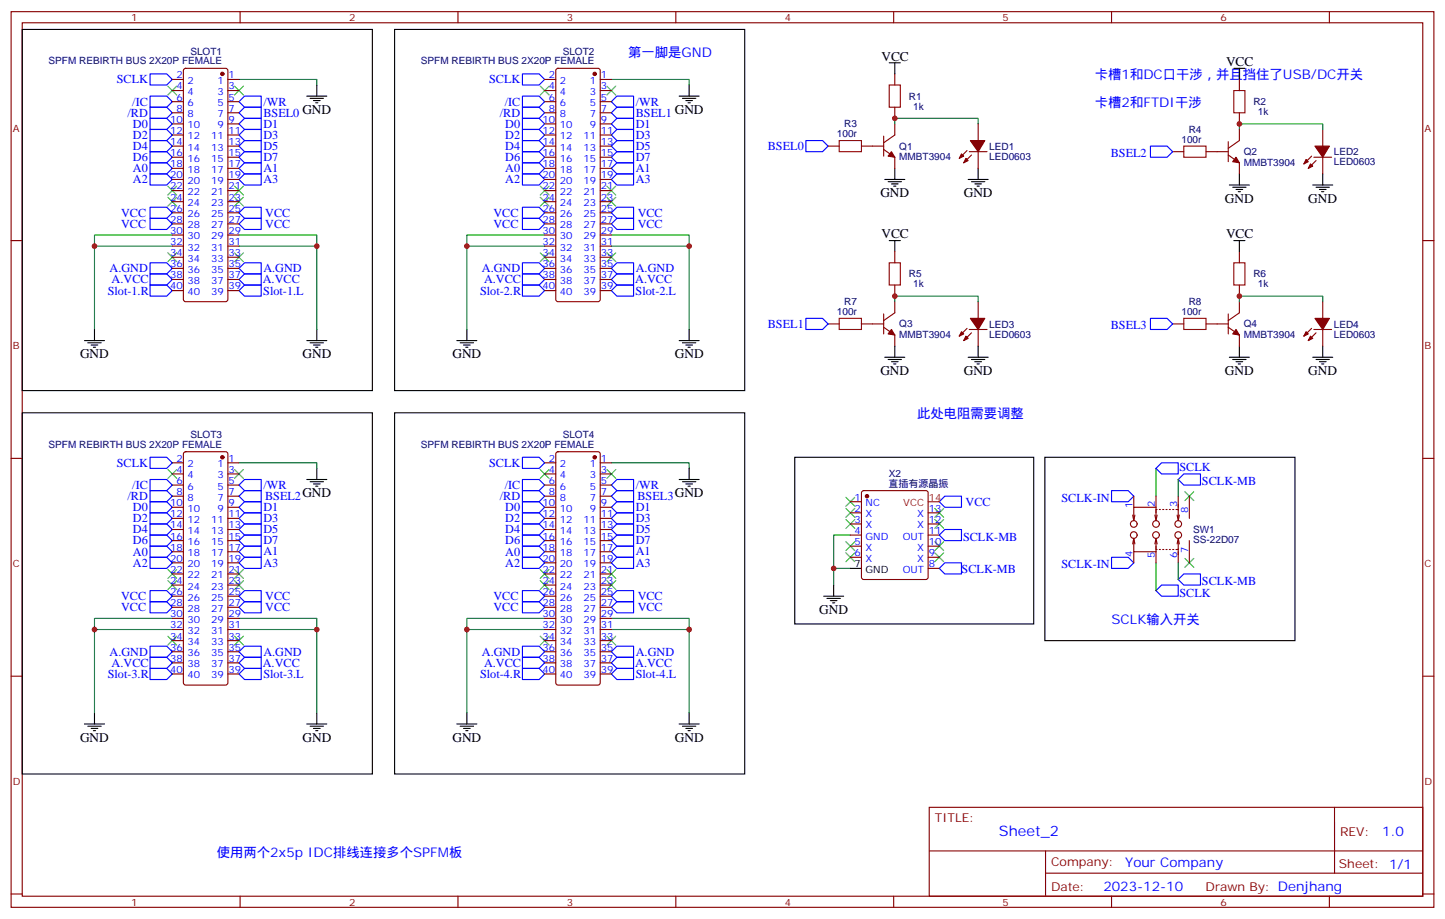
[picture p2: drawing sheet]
<svg xmlns="http://www.w3.org/2000/svg" width="459mm" height="292mm" viewBox="0 0 459 292" stroke-linecap="round" stroke-linejoin="round" font-family="sans-serif">
<g fill="none" stroke="#870000" stroke-width=".35">
<path d="M3.5 3.7h451.6v284.3h-451.6zM7.1 7.2h444.5v277.3h-444.5zM76.2 3.7v3.5M145.3 3.7v3.5M214.5 3.7v3.5M283.6 3.7v3.5M352.8 3.7v3.5M421.9 3.7v3.5M54.7 25.2h3.5M54.7 28.8h3.5M54.7 32.3h3.5M54.7 35.8h3.5"/>
<path d="M54.7 39.3h3.5M58.4 21.9l.5-.2h12.7l.5 .2 .2 .5v72.7l-.2 .5-.5 .2h-12.7l-.5-.3-.2-.4v-72.7zM72.3 25.2h3.5M72.3 28.8h3.5M72.3 32.3h3.5M72.3 35.8h3.5M72.3 39.3h3.5M172.9 25.2h3.5M172.9 28.8h3.5M172.9 32.3h3.5M172.9 35.8h3.5M172.9 39.3h3.5"/>
<path d="M176.6 21.9l.5-.2h12.7l.5 .2 .2 .5v72.7l-.2 .5-.5 .2h-12.7l-.5-.3-.2-.4v-72.7zM190.5 25.2h3.5M190.5 28.8h3.5M190.5 32.3h3.5M190.5 35.8h3.5M190.5 39.3h3.5M284 23.5v3.5M284 34v3.6M284 39.3v3.6l-3.5 2.4M310.4 39.3v5.3M393.3 25.2v3.6M393.3 35.8v3.5"/>
<path d="M54.7 42.9h3.5M54.7 46.4h3.5M54.7 49.9h3.5M54.7 53.4h3.5M54.7 57h3.5M72.3 42.9h3.5M72.3 46.4h3.5M72.3 49.9h3.5M72.3 53.4h3.5M72.3 57h3.5M172.9 42.9h3.5M172.9 46.4h3.5"/>
<path d="M172.9 49.9h3.5M172.9 53.4h3.5M172.9 57h3.5M190.5 42.9h3.5M190.5 46.4h3.5M190.5 49.9h3.5M190.5 53.4h3.5M190.5 57h3.5M262.8 46.4h3.5M273.4 46.4h7.1M280.5 47.4l3.5 2.5v3.5M280.5 43.2v6.4"/>
<path d="M306.9 47.8l-2.5 2.5M307.6 48.2h5.7M308.3 49.2l-2.4 2.5M310.4 48.2v5.2M372.2 48.2h3.5M382.8 48.2h7M389.8 49.2l3.5 2.5v3.5M389.8 45v6.3M393.3 41.1v3.5l-3.5 2.5M416.3 49.6l-2.5 2.4M417 49.9h5.6M417.7 51l-2.5 2.4"/>
<path d="M419.8 41.1v5.3M419.8 49.9v5.3M3.5 76.4h3.6M54.7 78.1h3.5M54.7 74.6h3.5M54.7 71.1h3.5M54.7 67.6h3.5M54.7 64h3.5M54.7 60.5h3.5M72.3 78.1h3.5M72.3 74.6h3.5M72.3 71.1h3.5"/>
<path d="M72.3 67.6h3.5M72.3 64h3.5M72.3 60.5h3.5M172.9 78.1h3.5M172.9 74.6h3.5M172.9 71.1h3.5M172.9 67.6h3.5M172.9 64h3.5M172.9 60.5h3.5M190.5 78.1h3.5M190.5 74.6h3.5M190.5 71.1h3.5"/>
<path d="M190.5 67.6h3.5M190.5 64h3.5M190.5 60.5h3.5M284 79.9v3.5M393.3 79.9v3.5M451.6 76.4h3.5M54.7 92.3h3.5M54.7 88.7h3.5M54.7 85.2h3.5M54.7 81.7h3.5M72.3 92.3h3.5M72.3 88.7h3.5"/>
<path d="M72.3 85.2h3.5M72.3 81.7h3.5M172.9 92.3h3.5M172.9 88.7h3.5M172.9 85.2h3.5M172.9 81.7h3.5M190.5 92.3h3.5M190.5 88.7h3.5M190.5 85.2h3.5M190.5 81.7h3.5M280.5 99.7v6.3M284 90.5v3.5"/>
<path d="M284 95.8v3.5l-3.5 2.5M310.4 95.8v5.3M389.8 99.7v6.3M393.3 90.5v3.5M393.3 95.8v3.5l-3.5 2.5M419.8 95.8v5.3M262.8 102.8h3.5M273.4 102.8h7.1M280.5 103.9l3.5 2.5v3.5M306.9 104.2l-2.5 2.5M307.6 104.6h5.7M308.3 105.7l-2.4 2.4"/>
<path d="M310.4 104.6v5.3M372.2 102.8h3.5M382.8 102.8h7M389.8 103.9l3.5 2.5v3.5M416.3 104.2l-2.5 2.5M417 104.6h5.6M417.7 105.7l-2.5 2.4M419.8 104.6v5.3M3.5 145.5h3.6M54.7 146.9h3.5M54.7 150.5h3.5M54.7 154h3.5"/>
<path d="M54.7 157.5h3.5M58.4 143.6l.5-.2h12.7l.5 .2 .2 .5v72.7l-.2 .5-.5 .2h-12.7l-.5-.2-.2-.5v-72.7zM72.3 146.9h3.5M72.3 150.5h3.5M72.3 154h3.5M72.3 157.5h3.5M172.9 146.9h3.5M172.9 150.5h3.5M172.9 154h3.5M172.9 157.5h3.5M176.6 143.6l.5-.2h12.7l.5 .2 .2 .5v72.7l-.2 .5-.5 .2h-12.7l-.5-.2-.2-.5v-72.7zM190.5 146.9h3.5"/>
<path d="M190.5 150.5h3.5M190.5 154h3.5M190.5 157.5h3.5M269.9 159.3h3.5M273.6 156l.5-.2h19.8l.5 .2 .2 .5v26.8l-.3 .5-.4 .2h-19.8l-.5-.3-.2-.4v-26.8zM359.8 157.5v3.5M366.9 157.5v5.3M373.9 157.5v4.4M377.5 157.5v7.1M451.6 145.5h3.5M54.7 161h3.5M54.7 164.6h3.5"/>
<path d="M54.7 168.1h3.5M54.7 171.6h3.5M54.7 175.2h3.5M54.7 178.7h3.5M72.3 161h3.5M72.3 164.6h3.5M72.3 168.1h3.5M72.3 171.6h3.5M72.3 175.2h3.5M72.3 178.7h3.5M172.9 161h3.5M172.9 164.6h3.5"/>
<path d="M172.9 168.1h3.5M172.9 171.6h3.5M172.9 175.2h3.5M172.9 178.7h3.5M190.5 161h3.5M190.5 164.6h3.5M190.5 168.1h3.5M190.5 171.6h3.5M190.5 175.2h3.5M190.5 178.7h3.5M269.9 162.8h3.5M269.9 166.3h3.5"/>
<path d="M269.9 169.9h3.5M269.9 173.4h3.5M269.9 176.9h3.5M294.6 162.8h3.5M294.6 166.3h3.5M294.6 169.9h3.5M294.6 173.4h3.5M294.6 176.9h3.5M359.5 163.5l.3 1.8M359.8 170.9v4.3h7.1M359.8 175.2v3.5M359.8 170.9l.4 1.8"/>
<path d="M359.8 170.9l-.3 1.8M360.2 163.5l-.4 1.8M366.5 163.5l.4 1.8 .3-1.8M366.5 172.7l.4-1.8 .3 1.8M366.9 161h-7.1v4.3M366.9 171.6v2.8h.3M366.9 173.4v5.3M367.2 161.7h-.3v2.9M367.9 161.7h.4M367.9 174.4h.4M369 161.7h.4M369 174.4h.4"/>
<path d="M370.1 161.7h.3M370.1 174.4h.3M371.1 161.7h.4M371.1 174.4h.4M372.2 161.7h.3M372.2 174.4h.3M373.2 161.7h.7v2.9M373.6 163.5l.3 1.8 .4-1.8M373.6 172.7l.3-1.8 .4 1.8M373.9 171.6v2.8h-.7M373.9 174.3v4.4M377.5 171.6v7.1"/>
<path d="M54.7 199.8h3.5M54.7 196.3h3.5M54.7 192.8h3.5M54.7 189.3h3.5M54.7 185.7h3.5M54.7 182.2h3.5M72.3 199.8h3.5M72.3 196.3h3.5M72.3 192.8h3.5M72.3 189.3h3.5M72.3 185.7h3.5M72.3 182.2h3.5"/>
<path d="M172.9 199.8h3.5M172.9 196.3h3.5M172.9 192.8h3.5M172.9 189.3h3.5M172.9 185.7h3.5M172.9 182.2h3.5M190.5 199.8h3.5M190.5 196.3h3.5M190.5 192.8h3.5M190.5 189.3h3.5M190.5 185.7h3.5M190.5 182.2h3.5"/>
<path d="M294.6 180.4h3.5M3.5 214.7h3.6M54.7 214h3.5M54.7 210.4h3.5M54.7 206.9h3.5M54.7 203.4h3.5M72.3 214h3.5M72.3 210.4h3.5M72.3 206.9h3.5M72.3 203.4h3.5M172.9 214h3.5M172.9 210.4h3.5"/>
<path d="M172.9 206.9h3.5M172.9 203.4h3.5M190.5 214h3.5M190.5 210.4h3.5M190.5 206.9h3.5M190.5 203.4h3.5M451.6 214.7h3.5M294.9 256.3h156.7v28.2h-156.7zM423.5 256.3l.1 20.9M295 270.1h156.4M331.8 277.2h119.6M331.8 270.1v14.2"/>
<path d="M3.5 283.8h3.6M76.2 284.5v3.5M145.3 284.5v3.5M214.5 284.5v3.5M283.6 284.5v3.5M352.8 284.5v3.5M421.9 284.5v3.5M451.6 283.8h3.5"/>
<circle cx="359.8" cy="169.9" r="1.06"/>
<circle cx="359.8" cy="166.3" r="1.06"/>
<circle cx="366.9" cy="166.3" r="1.06"/>
<circle cx="366.9" cy="169.9" r="1.06"/>
<circle cx="373.9" cy="166.3" r="1.06"/>
<circle cx="373.9" cy="169.9" r="1.06"/>
</g>
<g fill="none" stroke="#00f" stroke-width=".35">
<path d="M47.6 37.6h5.3l1.8 1.7-1.8 1.8h-5.3zM47.6 34h5.3l1.8 1.8-1.8 1.8h-5.3zM47.6 30.5h5.3l1.8 1.8-1.8 1.7h-5.3zM47.6 23.5h5.3l1.8 1.7-1.8 1.8h-5.3zM77.6 37.6h5.3v3.5h-5.3l-1.8-1.8zM77.6 30.5h5.3v3.5h-5.3l-1.8-1.7zM77.6 34h5.3v3.6h-5.3l-1.8-1.8zM165.8 30.5h5.3l1.8 1.8-1.8 1.7h-5.3zM165.8 34h5.3l1.8 1.8-1.8 1.8h-5.3zM165.8 37.6h5.3l1.8 1.7-1.8 1.8h-5.3zM165.8 23.5h5.3l1.8 1.7-1.8 1.8h-5.3zM195.8 30.5h5.3v3.5h-5.3l-1.8-1.7z"/>
<path d="M195.8 37.6h5.3v3.5h-5.3l-1.8-1.8zM195.8 34h5.3v3.6h-5.3l-1.8-1.8zM47.6 55.2h5.3l1.8 1.8-1.8 1.7h-5.3zM47.6 51.7h5.3l1.8 1.7-1.8 1.8h-5.3zM47.6 48.2h5.3l1.8 1.7-1.8 1.8h-5.3zM47.6 44.6h5.3l1.8 1.8-1.8 1.8h-5.3zM47.6 41.1h5.3l1.8 1.8-1.8 1.7h-5.3zM77.6 55.2h5.3v3.5h-5.3l-1.8-1.7zM77.6 51.7h5.3v3.5h-5.3l-1.8-1.8zM77.6 48.2h5.3v3.5h-5.3l-1.8-1.8zM77.6 44.6h5.3v3.6h-5.3l-1.8-1.8zM77.6 41.1h5.3v3.5h-5.3l-1.8-1.7z"/>
<path d="M165.8 41.1h5.3l1.8 1.8-1.8 1.7h-5.3zM165.8 44.6h5.3l1.8 1.8-1.8 1.8h-5.3zM165.8 48.2h5.3l1.8 1.7-1.8 1.8h-5.3zM165.8 51.7h5.3l1.8 1.7-1.8 1.8h-5.3zM165.8 55.2h5.3l1.8 1.8-1.8 1.7h-5.3zM195.8 41.1h5.3v3.5h-5.3l-1.8-1.7zM195.8 44.6h5.3v3.6h-5.3l-1.8-1.8zM195.8 48.2h5.3v3.5h-5.3l-1.8-1.8zM195.8 51.7h5.3v3.5h-5.3l-1.8-1.8zM195.8 55.2h5.3v3.5h-5.3l-1.8-1.7zM255.8 44.6h5.3l1.7 1.8-1.7 1.8h-5.3zM365.1 46.4h5.3l1.8 1.8-1.8 1.7h-5.3z"/>
<path d="M47.6 69.3h5.3l1.8 1.8-1.8 1.7h-5.3zM47.6 65.8h5.3l1.8 1.8-1.8 1.7h-5.3zM77.6 69.3h5.3v3.5h-5.3l-1.8-1.7zM77.6 65.8h5.3v3.5h-5.3l-1.8-1.7zM165.8 65.8h5.3l1.8 1.8-1.8 1.7h-5.3zM165.8 69.3h5.3l1.8 1.8-1.8 1.7h-5.3zM195.8 65.8h5.3v3.5h-5.3l-1.8-1.7zM195.8 69.3h5.3v3.5h-5.3l-1.8-1.7zM47.6 90.5h5.3l1.8 1.8-1.8 1.7h-5.3zM47.6 87h5.3l1.8 1.7-1.8 1.8h-5.3zM47.6 83.4h5.3l1.8 1.8-1.8 1.8h-5.3zM75.8 92.3l1.8-1.8h5.3v3.5h-5.3z"/>
<path d="M75.8 88.7l1.8-1.7h5.3v3.5h-5.3zM77.6 83.4h5.3v3.6h-5.3l-1.8-1.8zM165.8 90.5h5.3l1.8 1.8-1.8 1.7h-5.3zM165.8 87h5.3l1.8 1.7-1.8 1.8h-5.3zM165.8 83.4h5.3l1.8 1.8-1.8 1.8h-5.3zM194 92.3l1.8-1.8h5.3v3.5h-5.3zM194 88.7l1.8-1.7h5.3v3.5h-5.3zM195.8 83.4h5.3v3.6h-5.3l-1.8-1.8zM255.8 101.1h5.3l1.7 1.7-1.7 1.8h-5.3zM365.1 101.1h5.3l1.8 1.7-1.8 1.8h-5.3zM47.6 152.2h5.3l1.8 1.8-1.8 1.8h-5.3zM47.6 155.8h5.3l1.8 1.7-1.8 1.8h-5.3z"/>
<path d="M47.6 159.3h5.3l1.8 1.7-1.8 1.8h-5.3zM47.6 145.2h5.3l1.8 1.7-1.8 1.8h-5.3zM75.8 157.5l1.8-1.7h5.3v3.5h-5.3zM77.6 152.2h5.3v3.6h-5.3l-1.8-1.8zM77.6 159.3h5.3v3.5h-5.3l-1.8-1.8zM165.8 159.3h5.3l1.8 1.7-1.8 1.8h-5.3zM165.8 155.8h5.3l1.8 1.7-1.8 1.8h-5.3zM165.8 152.2h5.3l1.8 1.8-1.8 1.8h-5.3zM165.8 145.2h5.3l1.8 1.7-1.8 1.8h-5.3zM194 157.5l1.8-1.7h5.3v3.5h-5.3zM195.8 159.3h5.3v3.5h-5.3l-1.8-1.8zM195.8 152.2h5.3v3.6h-5.3l-1.8-1.8z"/>
<path d="M299.9 157.5h5.3v3.5h-5.3l-1.8-1.7zM352.8 155.8h5.3l1.7 1.7-1.7 1.8h-5.3zM366.9 148.7l1.8-1.8h5.2v3.6h-5.2zM375.7 150.5h5.3v3.5h-5.3l-1.8-1.8zM47.6 162.8h5.3l1.8 1.8-1.8 1.7h-5.3zM47.6 166.3h5.3l1.8 1.8-1.8 1.8h-5.3zM47.6 169.9h5.3l1.8 1.7-1.8 1.8h-5.3zM47.6 173.4h5.3l1.8 1.8-1.8 1.7h-5.3zM47.6 176.9h5.3l1.8 1.8-1.8 1.7h-5.3zM77.6 162.8h5.3v3.5h-5.3l-1.8-1.7zM77.6 166.3h5.3v3.6h-5.3l-1.8-1.8zM77.6 169.9h5.3v3.5h-5.3l-1.8-1.8z"/>
<path d="M77.6 173.4h5.3v3.5h-5.3l-1.8-1.7zM77.6 176.9h5.3v3.5h-5.3l-1.8-1.7zM165.8 176.9h5.3l1.8 1.8-1.8 1.7h-5.3zM165.8 173.4h5.3l1.8 1.8-1.8 1.7h-5.3zM165.8 169.9h5.3l1.8 1.7-1.8 1.8h-5.3zM165.8 166.3h5.3l1.8 1.8-1.8 1.8h-5.3zM165.8 162.8h5.3l1.8 1.8-1.8 1.7h-5.3zM194 171.6l1.8-1.7h5.3v3.5h-5.3zM195.8 176.9h5.3v3.5h-5.3l-1.8-1.7zM195.8 173.4h5.3v3.5h-5.3l-1.8-1.7zM195.8 166.3h5.3v3.6h-5.3l-1.8-1.8zM195.8 162.8h5.3v3.5h-5.3l-1.8-1.7z"/>
<path d="M299.9 178.7h5.3v3.5h-5.3l-1.8-1.8zM299.9 168.1h5.3v3.5h-5.3l-1.8-1.7zM352.8 176.9h5.3l1.7 1.8-1.7 1.7h-5.3zM47.6 187.5h5.3l1.8 1.8-1.8 1.7h-5.3zM47.6 191h5.3l1.8 1.8-1.8 1.8h-5.3zM77.6 187.5h5.3v3.5h-5.3l-1.8-1.7zM77.6 191h5.3v3.6h-5.3l-1.8-1.8zM165.8 191h5.3l1.8 1.8-1.8 1.8h-5.3zM165.8 187.5h5.3l1.8 1.8-1.8 1.7h-5.3zM195.8 191h5.3v3.6h-5.3l-1.8-1.8zM195.8 187.5h5.3v3.5h-5.3l-1.8-1.7zM366.9 187.5l1.8-1.8h5.2v3.6h-5.2z"/>
<path d="M375.7 182.2h5.3v3.5h-5.3l-1.8-1.7zM47.6 208.7h5.3l1.8 1.7-1.8 1.8h-5.3zM47.6 212.2h5.3l1.8 1.8-1.8 1.7h-5.3zM47.6 205.1h5.3l1.8 1.8-1.8 1.8h-5.3zM75.8 210.4l1.8-1.7h5.3v3.5h-5.3zM75.8 214l1.8-1.8h5.3v3.5h-5.3zM77.6 205.1h5.3v3.6h-5.3l-1.8-1.8zM165.8 208.7h5.3l1.8 1.7-1.8 1.8h-5.3zM165.8 212.2h5.3l1.8 1.8-1.8 1.7h-5.3zM165.8 205.1h5.3l1.8 1.8-1.8 1.8h-5.3zM194 210.4l1.8-1.7h5.3v3.5h-5.3zM194 214l1.8-1.8h5.3v3.5h-5.3z"/>
<path d="M195.8 205.1h5.3v3.6h-5.3l-1.8-1.8z"/>
</g>
<g fill="none" stroke="#3c3" stroke-width=".35">
<path d="M53.3 27.3l2.8 2.9M56.1 27.3l-2.8 2.9M74.4 27.3l2.9 2.9M77.3 27.3l-2.9 2.9M171.4 27.3l2.9 2.9M174.3 27.3l-2.9 2.9M192.6 27.3l2.8 2.9M195.4 27.3l-2.8 2.9M53.3 59.1l2.8 2.8M56.1 59.1l-2.8 2.8M74.4 59.1l2.9 2.8M77.3 59.1l-2.9 2.8"/>
<path d="M171.4 59.1l2.9 2.8M174.3 59.1l-2.9 2.8M192.6 59.1l2.8 2.8M195.4 59.1l-2.8 2.8M53.3 62.6l2.8 2.8M56.1 62.6l-2.8 2.8M74.4 62.6l2.9 2.8M77.3 62.6l-2.9 2.8M171.4 62.6l2.9 2.8M174.3 62.6l-2.9 2.8M192.6 62.6l2.8 2.8M195.4 62.6l-2.8 2.8"/>
<path d="M53.3 80.3l2.8 2.8M56.1 80.3l-2.8 2.8M74.4 80.3l2.9 2.8M77.3 80.3l-2.9 2.8M171.4 80.3l2.9 2.8M174.3 80.3l-2.9 2.8M192.6 80.3l2.8 2.8M195.4 80.3l-2.8 2.8M53.3 149l2.8 2.9M56.1 149l-2.8 2.9M74.4 149l2.9 2.9M77.3 149l-2.9 2.9"/>
<path d="M171.4 149l2.9 2.9M174.3 149l-2.9 2.9M192.6 149l2.8 2.9M195.4 149l-2.8 2.9M268.5 157.9l2.8 2.8M271.3 157.9l-2.8 2.8M376.1 156.1l2.8 2.8M378.9 156.1l-2.8 2.8M268.5 175.5l2.8 2.8M268.5 172l2.8 2.8M268.5 164.9l2.8 2.8M268.5 161.4l2.8 2.8"/>
<path d="M271.3 175.5l-2.8 2.8M271.3 172l-2.8 2.8M271.3 164.9l-2.8 2.8M271.3 161.4l-2.8 2.8M296.7 161.4l2.8 2.8M296.7 164.9l2.8 2.8M296.7 172l2.8 2.8M296.7 175.5l2.8 2.8M299.5 161.4l-2.8 2.8M299.5 164.9l-2.8 2.8M299.5 172l-2.8 2.8M299.5 175.5l-2.8 2.8"/>
<path d="M376.1 177.3l2.8 2.8M378.9 177.3l-2.8 2.8M53.3 180.8l2.8 2.8M53.3 184.3l2.8 2.8M56.1 180.8l-2.8 2.8M56.1 184.3l-2.8 2.8M74.4 180.8l2.9 2.8M74.4 184.3l2.9 2.8M77.3 180.8l-2.9 2.8M77.3 184.3l-2.9 2.8M171.4 184.3l2.9 2.8M171.4 180.8l2.9 2.8"/>
<path d="M174.3 184.3l-2.9 2.8M174.3 180.8l-2.9 2.8M192.6 184.3l2.8 2.8M192.6 180.8l2.8 2.8M195.4 184.3l-2.8 2.8M195.4 180.8l-2.8 2.8M53.3 202l2.8 2.8M56.1 202l-2.8 2.8M74.4 202l2.9 2.8M77.3 202l-2.9 2.8M171.4 202l2.9 2.8M174.3 202l-2.9 2.8"/>
<path d="M192.6 202l2.8 2.8M195.4 202l-2.8 2.8"/>
</g>
<g fill="none" stroke="#000" stroke-width=".35">
<path d="M7.1 9.3h111.1v114.7h-111.1zM125.2 9.3h111.2v114.7h-111.2zM282.2 19.9h3.6M284 19.9v3.6M97.4 30.5h6.3M98.4 31.2h4.3M99.5 31.9h2.1M100.2 32.6h.7M100.5 27v3.5M215.5 30.5h6.4M216.6 31.2h4.2M217.7 31.9h2.1"/>
<path d="M218.4 32.6h.7M218.7 27v3.5M391.6 21.7h3.5M393.3 21.7v3.5M280.8 57h6.4M281.9 57.7h4.2M282.9 58.4h2.1M283.6 59.1h.7M284 53.4v3.6M307.3 57h6.3M308.3 57.7h4.3M309.4 58.4h2.1"/>
<path d="M310.1 59.1h.7M310.4 53.4v3.6M390.2 58.7h6.3M391.2 59.4h4.3M393.3 55.2v3.5M416.6 58.7h6.4M417.7 59.4h4.2M419.8 55.2v3.5M282.2 76.4h3.6M284 76.4v3.5M391.6 76.4h3.5M392.3 60.1h2.1"/>
<path d="M393 60.9h.7M393.3 76.4v3.5M418.7 60.1h2.2M419.5 60.9h.7M26.8 108.1h6.4M27.9 108.8h4.2M28.9 109.5h2.1M29.6 110.2h.7M30 104.6v3.5M97.4 108.1h6.3M98.4 108.8h4.3M99.5 109.5h2.1"/>
<path d="M100.2 110.2h.7M100.5 104.6v3.5M145 108.1h6.3M146 108.8h4.3M147.1 109.5h2.1M147.8 110.2h.7M148.2 104.6v3.5M215.5 108.1h6.4M216.6 108.8h4.2M217.7 109.5h2.1M218.4 110.2h.7M218.7 104.6v3.5"/>
<path d="M280.8 113.4h6.4M281.9 114.1h4.2M282.9 114.8h2.1M283.6 115.5h.7M284 109.9v3.5M307.3 113.4h6.3M308.3 114.1h4.3M309.4 114.8h2.1M310.1 115.5h.7M310.4 109.9v3.5M390.2 113.4h6.3M391.2 114.1h4.3"/>
<path d="M392.3 114.8h2.1M393 115.5h.7M393.3 109.9v3.5M416.6 113.4h6.4M417.7 114.1h4.2M418.7 114.8h2.2M419.5 115.5h.7M419.8 109.9v3.5M7.1 131.1h111.1v114.6h-111.1zM125.2 131.1h111.2v114.6h-111.2zM97.4 152.2h6.3M98.4 152.9h4.3"/>
<path d="M99.5 153.6h2.1M100.2 154.3h.7M100.5 148.7v3.5M215.5 152.2h6.4M216.6 152.9h4.2M217.7 153.6h2.1M218.4 154.3h.7M218.7 148.7v3.5M252.2 145.2h75.9v52.9h-75.9zM331.6 145.2h79.4v58.2h-79.4zM261.4 189.3h6.4M262.5 190h4.2"/>
<path d="M263.5 190.7h2.1M264.2 191.4h.7M264.6 185.7v3.6M269.9 180.4h3.5M26.8 229.8h6.4M27.9 230.5h4.2M28.9 231.2h2.1M29.6 232h.7M30 226.3v3.5M97.4 229.8h6.3M98.4 230.5h4.3M99.5 231.2h2.1"/>
<path d="M100.2 232h.7M100.5 226.3v3.5M145 229.8h6.3M146 230.5h4.3M147.1 231.2h2.1M147.8 232h.7M148.2 226.3v3.5M215.5 229.8h6.4M216.6 230.5h4.2M217.7 231.2h2.1M218.4 232h.7M218.7 226.3v3.5"/>
</g>
<g fill="none" stroke="#008700" stroke-width=".35">
<path d="M75.8 25.2h24.7v1.8M194 25.2h24.7v1.8M284 39.3v-1.7h26.4v1.7M393.3 41.1v-1.8h26.5v1.8M30 78.1h24.7M54.7 74.6h-24.7v30M75.8 74.6h24.7v30M75.8 78.1h24.7M148.2 78.1h24.7M172.9 74.6h-24.7v30M194 78.1h24.7M194 74.6h24.7v30"/>
<path d="M284 95.8v-1.8h26.4v1.8M393.3 95.8v-1.8h26.5v1.8M75.8 146.9h24.7v1.8M194 146.9h24.7v1.8M366.9 148.7v8.8M373.9 152.2v5.3M269.9 169.9h-5.3v15.8M366.9 178.7v8.8M373.9 178.7v5.3M30 199.8h24.7M54.7 196.3h-24.7v30M75.8 199.8h24.7"/>
<path d="M75.8 196.3h24.7v30M148.2 199.8h24.7M172.9 196.3h-24.7v30M194 196.3h24.7v30M194 199.8h24.7M264.6 180.4h5.3"/>
</g>
<g fill="#870000" stroke="#870000" stroke-width=".35">
<path d="M392.3 104.6l1 1.8-2.1-.4z"/>
<path d="M417.3 101.1h4.6l-2.1 3.5z"/>
<path d="M414.5 105.3l.7 .7-1.4 .7z"/>
<path d="M415.9 106.7l.7 .7-1.4 .7z"/>
<path d="M417.3 46.4h4.6l-2.1 3.5z"/>
<path d="M414.5 50.6l.7 .7-1.4 .7z"/>
<path d="M415.9 52l.7 .7-1.4 .7z"/>
<path d="M392.3 49.9l1 1.8-2.1-.4z"/>
<path d="M308 101.1h4.6l-2.2 3.5z"/>
<path d="M305.2 105.3l.7 .7-1.5 .7z"/>
<path d="M306.6 106.7l.7 .7-1.4 .7z"/>
<path d="M282.9 104.6l1.1 1.8-2.1-.4z"/>
<path d="M282.9 48.2l1.1 1.7-2.1-.3z"/>
<path d="M308 44.6h4.6l-2.2 3.6z"/>
<path d="M305.2 48.9l.7 .7-1.5 .7z"/>
<path d="M306.6 50.3l.7 .7-1.4 .7z"/>
<circle cx="70.6" cy="23.5" r=".53"/>
<circle cx="188.7" cy="23.5" r=".53"/>
<circle cx="70.6" cy="145.2" r=".53"/>
<circle cx="188.7" cy="145.2" r=".53"/>
<circle cx="275.2" cy="157.5" r=".53"/>
</g>
<path d="M282.2 27h3.6v7h-3.6zM391.6 28.8h3.5v7h-3.5zM266.3 44.6h7.1v3.6h-7.1zM375.7 46.4h7.1v3.5h-7.1zM282.2 83.4h3.6v7.1h-3.6zM391.6 83.4h3.5v7.1h-3.5zM266.3 101.1h7.1v3.5h-7.1zM375.7 101.1h7.1v3.5h-7.1z" fill="none" stroke="#a10000" stroke-width=".35"/>
<path d="M294.6 159.3h3.5" fill="none" stroke="#f00" stroke-width=".35"/>
<g fill="#c00">
<circle cx="148.2" cy="78.1" r=".88"/>
<circle cx="218.7" cy="78.1" r=".88"/>
<circle cx="100.5" cy="78.1" r=".88"/>
<circle cx="30" cy="78.1" r=".88"/>
<circle cx="30" cy="199.8" r=".88"/>
<circle cx="100.5" cy="199.8" r=".88"/>
<circle cx="218.7" cy="199.8" r=".88"/>
<circle cx="148.2" cy="199.8" r=".88"/>
<circle cx="393.3" cy="94" r=".88"/>
<circle cx="393.3" cy="39.3" r=".88"/>
<circle cx="284" cy="94" r=".88"/>
<circle cx="284" cy="37.6" r=".88"/>
<circle cx="264.6" cy="180.4" r=".88"/>
</g>
<text font-size="4.6" fill="#00f" x="317" y="265.3">Sheet_2</text>
<g font-size="4.2" fill="#00f">
<text x="199.3" y="18.2">第一脚是GND</text>
<text x="347.5" y="25.2">卡槽1和DC口干涉，并且挡住了USB/DC开关</text>
<text x="347.5" y="34">卡槽2和FTDI干涉</text>
<text x="291" y="132.8">此处电阻需要调整</text>
<text x="352.8" y="198.1">SCLK输入开关</text>
<text x="438.7" y="265.6">1.0</text>
<text x="68.8" y="272.2">使用两个2x5p IDC排线连接多个SPFM板</text>
<text x="357.1" y="275.1">Your Company</text>
<text x="350.2" y="282.9">2023-12-10</text>
</g>
<g font-size="4.2">
<text x="279.8" y="19.2">VCC</text>
<text x="389.1" y="21">VCC</text>
<text x="279.4" y="62.6">GND</text>
<text x="305.9" y="62.6">GND</text>
<text x="388.8" y="64.4">GND</text>
<text x="415.2" y="64.4">GND</text>
<text x="279.8" y="75.7">VCC</text>
<text x="389.1" y="75.7">VCC</text>
<text x="25.4" y="113.8">GND</text>
<text x="96" y="113.8">GND</text>
<text x="143.6" y="113.8">GND</text>
<text x="214.2" y="113.8">GND</text>
<text x="279.4" y="119.1">GND</text>
<text x="305.9" y="119.1">GND</text>
<text x="388.8" y="119.1">GND</text>
<text x="415.2" y="119.1">GND</text>
<text x="260" y="194.9">GND</text>
<text x="25.4" y="235.5">GND</text>
<text x="96" y="235.5">GND</text>
<text x="143.6" y="235.5">GND</text>
<text x="214.2" y="235.5">GND</text>
</g>
<g font-size="3.9" fill="#00f">
<text x="37.1" y="26.5">SCLK</text>
<text x="155.2" y="26.5">SCLK</text>
<text x="42" y="33.5">/IC</text>
<text x="83.6" y="33.5">/WR</text>
<text x="160.2" y="33.5">/IC</text>
<text x="201.8" y="33.5">/WR</text>
<text x="40.5" y="37.1">/RD</text>
<text x="42.2" y="40.6">D0</text>
<text x="83.6" y="40.5">D1</text>
<text x="83.6" y="37.1">BSEL0 GND</text>
<text x="158.7" y="37.1">/RD</text>
<text x="160.4" y="40.6">D0</text>
<text x="201.8" y="40.5">D1</text>
<text x="201.8" y="37.1">BSEL1 GND</text>
<text x="42.2" y="47.6">D4</text>
<text x="42.2" y="44">D2</text>
<text x="83.6" y="47.6">D5</text>
<text x="83.6" y="44">D3</text>
<text x="160.4" y="44">D2</text>
<text x="160.4" y="47.6">D4</text>
<text x="201.8" y="44">D3</text>
<text x="201.8" y="47.6">D5</text>
<text x="243.7" y="47.6">BSEL0</text>
<text x="42.2" y="51.1">D6</text>
<text x="83.6" y="51.1">D7</text>
<text x="160.4" y="51.1">D6</text>
<text x="201.8" y="51.1">D7</text>
<text x="352.5" y="49.7">BSEL2</text>
<text x="42.2" y="58.1">A2</text>
<text x="42.2" y="54.7">A0</text>
<text x="83.6" y="58.1">A3</text>
<text x="83.6" y="54.6">A1</text>
<text x="160.4" y="54.7">A0</text>
<text x="160.4" y="58.1">A2</text>
<text x="201.8" y="54.6">A1</text>
<text x="201.8" y="58.1">A3</text>
<text x="38.4" y="68.8">VCC</text>
<text x="84.2" y="68.8">VCC</text>
<text x="156.6" y="68.8">VCC</text>
<text x="202.4" y="68.8">VCC</text>
<text x="38.4" y="72.4">VCC</text>
<text x="84.2" y="72.4">VCC</text>
<text x="156.6" y="72.4">VCC</text>
<text x="202.4" y="72.4">VCC</text>
<text x="34.8" y="86.4">A.GND</text>
<text x="35.4" y="90">A.VCC</text>
<text x="83.4" y="90">A.VCC</text>
<text x="83.6" y="86.4">A.GND</text>
<text x="153" y="86.4">A.GND</text>
<text x="153.6" y="90">A.VCC</text>
<text x="201.6" y="90">A.VCC</text>
<text x="201.8" y="86.4">A.GND</text>
<text x="34.2" y="93.6">Slot-1.R</text>
<text x="83.6" y="93.6">Slot-1.L</text>
<text x="152.4" y="93.6">Slot-2.R</text>
<text x="201.7" y="93.6">Slot-2.L</text>
<text x="243.7" y="104.1">BSEL1</text>
<text x="352.5" y="104.4">BSEL3</text>
<text x="37.1" y="148.2">SCLK</text>
<text x="155.2" y="148.2">SCLK</text>
<text x="374.3" y="149.5">SCLK</text>
<text x="42" y="155.2">/IC</text>
<text x="83.6" y="155.2">/WR</text>
<text x="160.2" y="155.2">/IC</text>
<text x="201.8" y="155.2">/WR</text>
<text x="381.5" y="154">SCLK-MB</text>
<text x="40.5" y="158.8">/RD</text>
<text x="84.1" y="158.8">BSEL2GND</text>
<text x="158.7" y="158.8">/RD</text>
<text x="202.3" y="158.8">BSEL3GND</text>
<text x="306.5" y="160.5">VCC</text>
<text x="336.9" y="159.3">SCLK-IN</text>
<text x="42.2" y="162.3">D0</text>
<text x="42.2" y="165.7">D2</text>
<text x="83.6" y="162.2">D1</text>
<text x="83.6" y="165.7">D3</text>
<text x="160.4" y="165.7">D2</text>
<text x="160.4" y="162.3">D0</text>
<text x="201.8" y="165.7">D3</text>
<text x="201.8" y="162.2">D1</text>
<text x="42.2" y="169.3">D4</text>
<text x="42.2" y="172.8">D6</text>
<text x="83.6" y="169.3">D5</text>
<text x="83.6" y="172.8">D7</text>
<text x="160.4" y="172.8">D6</text>
<text x="160.4" y="169.3">D4</text>
<text x="201.8" y="172.8">D7</text>
<text x="201.8" y="169.3">D5</text>
<text x="305.6" y="171.6">SCLK-MB</text>
<text x="42.2" y="176.4">A0</text>
<text x="42.2" y="179.8">A2</text>
<text x="83.6" y="176.3">A1</text>
<text x="83.6" y="179.8">A3</text>
<text x="160.4" y="179.8">A2</text>
<text x="160.4" y="176.4">A0</text>
<text x="201.8" y="179.8">A3</text>
<text x="201.8" y="176.3">A1</text>
<text x="305.2" y="181.8">SCLK-MB</text>
<text x="336.9" y="180.4">SCLK-IN</text>
<text x="381.5" y="185.7">SCLK-MB</text>
<text x="38.4" y="190.5">VCC</text>
<text x="84.2" y="190.5">VCC</text>
<text x="156.6" y="190.5">VCC</text>
<text x="202.4" y="190.5">VCC</text>
<text x="374.3" y="189.5">SCLK</text>
<text x="38.4" y="194.1">VCC</text>
<text x="84.2" y="194.1">VCC</text>
<text x="156.6" y="194.1">VCC</text>
<text x="202.4" y="194.1">VCC</text>
<text x="34.8" y="208.2">A.GND</text>
<text x="83.6" y="208.2">A.GND</text>
<text x="153" y="208.2">A.GND</text>
<text x="201.8" y="208.2">A.GND</text>
<text x="34.2" y="215.2">Slot-3.R</text>
<text x="35.4" y="211.7">A.VCC</text>
<text x="83.4" y="211.7">A.VCC</text>
<text x="83.6" y="215.2">Slot-3.L</text>
<text x="152.4" y="215.2">Slot-4.R</text>
<text x="153.6" y="211.7">A.VCC</text>
<text x="201.6" y="211.7">A.VCC</text>
<text x="201.8" y="215.3">Slot-4.L</text>
</g>
<g font-size="3.9" fill="#800">
<text x="296.7" y="260.9">TITLE:</text>
<text x="425.3" y="265.6">REV:</text>
<text x="333.6" y="275.1">Company:</text>
<text x="425" y="275.7">Sheet: 1/1</text>
<text x="333.6" y="282.8">Date:</text>
<text x="382.6" y="282.8">Drawn By: Denjhang</text>
</g>
<g font-size="3.2" fill="#800">
<text x="41.6" y="6.7">1</text>
<text x="110.8" y="6.7">2</text>
<text x="179.9" y="6.7">3</text>
<text x="249.1" y="6.7">4</text>
<text x="318.2" y="6.7">5</text>
<text x="387.3" y="6.7">6</text>
<text x="4.1" y="41.8">A</text>
<text x="452.1" y="41.8">A</text>
<text x="4.1" y="110.9">B</text>
<text x="452.1" y="110.9">B</text>
<text x="4.1" y="180.1">C</text>
<text x="452.1" y="180.1">C</text>
<text x="4.1" y="249.2">D</text>
<text x="452.1" y="249.2">D</text>
<text x="41.6" y="287.5">1</text>
<text x="110.8" y="287.5">2</text>
<text x="179.9" y="287.5">3</text>
<text x="249.1" y="287.5">4</text>
<text x="318.2" y="287.5">5</text>
<text x="387.3" y="287.5">6</text>
</g>
<g font-size="3.2" fill="#000080">
<text x="60.4" y="17.4">SLOT1</text>
<text x="178.6" y="17.4">SLOT2</text>
<text x="15.4" y="20.4">SPFM REBIRTH BUS 2X20P FEMALE</text>
<text x="133.6" y="20.4">SPFM REBIRTH BUS 2X20P FEMALE</text>
<text x="288.4" y="31.6">R1</text>
<text x="289.9" y="34.8">1k</text>
<text x="397.8" y="33.4">R2</text>
<text x="267.9" y="40.4">R3</text>
<text x="399.2" y="36.6">1k</text>
<text x="265.6" y="43.6">100r</text>
<text x="285.4" y="47.5">Q1</text>
<text x="314" y="47.5">LED1</text>
<text x="375" y="45.3">100r</text>
<text x="377.3" y="42.2">R4</text>
<text x="285.4" y="50.8">MMBT3904</text>
<text x="314" y="50.7">LED0603</text>
<text x="394.8" y="52.6">MMBT3904</text>
<text x="394.8" y="49.2">Q2</text>
<text x="423.3" y="52.5">LED0603</text>
<text x="423.3" y="49.3">LED2</text>
<text x="288.4" y="88.1">R5</text>
<text x="397.8" y="88.1">R6</text>
<text x="289.9" y="91.3">1k</text>
<text x="399.2" y="91.3">1k</text>
<text x="265.6" y="100">100r</text>
<text x="267.9" y="96.8">R7</text>
<text x="375" y="100">100r</text>
<text x="377.3" y="96.8">R8</text>
<text x="285.4" y="107.3">MMBT3904</text>
<text x="285.4" y="103.9">Q3</text>
<text x="314" y="107.2">LED0603</text>
<text x="314" y="104">LED3</text>
<text x="394.8" y="107.3">MMBT3904</text>
<text x="394.8" y="103.9">Q4</text>
<text x="423.3" y="107.2">LED0603</text>
<text x="423.3" y="104">LED4</text>
<text x="15.4" y="142.1">SPFM REBIRTH BUS 2X20P FEMALE</text>
<text x="60.4" y="139.1">SLOT3</text>
<text x="133.6" y="142.1">SPFM REBIRTH BUS 2X20P FEMALE</text>
<text x="178.6" y="139.1">SLOT4</text>
<text x="282" y="154.5">直插有源晶振</text>
<text x="282.1" y="151.3">X2</text>
<text x="378.7" y="172.4">SS-22D07</text>
<text x="378.7" y="169.2">SW1</text>
</g>
<g font-size="3.2" fill="#00f">
<text x="56" y="28.4">4</text>
<text x="56" y="24.9">2</text>
<text x="59.5" y="26.6">2</text>
<text x="69" y="26.6">1</text>
<text x="72.5" y="24.9">1</text>
<text x="72.5" y="28.4">3</text>
<text x="174.2" y="28.4">4</text>
<text x="174.2" y="24.9">2</text>
<text x="177.7" y="26.6">2</text>
<text x="187.2" y="26.6">1</text>
<text x="190.7" y="24.9">1</text>
<text x="190.7" y="28.4">3</text>
<text x="56" y="35.5">8</text>
<text x="56" y="31.9">6</text>
<text x="59.5" y="33.7">6</text>
<text x="59.5" y="30.2">4</text>
<text x="69" y="30.2">3</text>
<text x="69" y="33.7">5</text>
<text x="72.5" y="31.9">5</text>
<text x="72.5" y="35.5">7</text>
<text x="174.2" y="35.5">8</text>
<text x="174.2" y="31.9">6</text>
<text x="177.7" y="33.7">6</text>
<text x="177.7" y="30.2">4</text>
<text x="187.2" y="30.2">3</text>
<text x="187.2" y="33.7">5</text>
<text x="190.7" y="31.9">5</text>
<text x="190.7" y="35.5">7</text>
<text x="54" y="39">10</text>
<text x="59.5" y="40.7">10</text>
<text x="59.5" y="37.2">8</text>
<text x="69" y="37.2">7</text>
<text x="69" y="40.7">9</text>
<text x="72.5" y="39">9</text>
<text x="172.2" y="39">10</text>
<text x="177.7" y="40.7">10</text>
<text x="177.7" y="37.2">8</text>
<text x="187.2" y="37.2">7</text>
<text x="187.2" y="40.7">9</text>
<text x="190.7" y="39">9</text>
<text x="54" y="46">14</text>
<text x="54" y="42.5">12</text>
<text x="59.5" y="47.8">14</text>
<text x="59.5" y="44.3">12</text>
<text x="67" y="44.3">11</text>
<text x="67" y="47.8">13</text>
<text x="72.5" y="42.5">11</text>
<text x="72.5" y="46">13</text>
<text x="172.2" y="46">14</text>
<text x="172.2" y="42.5">12</text>
<text x="177.7" y="47.8">14</text>
<text x="177.7" y="44.3">12</text>
<text x="185.2" y="44.3">11</text>
<text x="185.2" y="47.8">13</text>
<text x="190.7" y="42.5">11</text>
<text x="190.7" y="46">13</text>
<text x="54" y="53.1">18</text>
<text x="54" y="49.6">16</text>
<text x="59.5" y="51.3">16</text>
<text x="67" y="51.3">15</text>
<text x="72.5" y="49.6">15</text>
<text x="72.5" y="53.1">17</text>
<text x="172.2" y="53.1">18</text>
<text x="172.2" y="49.6">16</text>
<text x="177.7" y="51.3">16</text>
<text x="185.2" y="51.3">15</text>
<text x="190.7" y="49.6">15</text>
<text x="190.7" y="53.1">17</text>
<text x="54" y="56.6">20</text>
<text x="59.5" y="58.4">20</text>
<text x="59.5" y="54.9">18</text>
<text x="67" y="54.9">17</text>
<text x="67" y="58.4">19</text>
<text x="72.5" y="56.6">19</text>
<text x="172.2" y="56.6">20</text>
<text x="177.7" y="58.4">20</text>
<text x="177.7" y="54.9">18</text>
<text x="185.2" y="54.9">17</text>
<text x="185.2" y="58.4">19</text>
<text x="190.7" y="56.6">19</text>
<text x="54" y="63.7">24</text>
<text x="54" y="60.1">22</text>
<text x="59.5" y="65.4">24</text>
<text x="59.5" y="61.9">22</text>
<text x="67" y="61.9">21</text>
<text x="67" y="65.4">23</text>
<text x="72.5" y="60.1">21</text>
<text x="72.5" y="63.7">23</text>
<text x="172.2" y="63.7">24</text>
<text x="172.2" y="60.1">22</text>
<text x="177.7" y="65.4">24</text>
<text x="177.7" y="61.9">22</text>
<text x="185.2" y="61.9">21</text>
<text x="185.2" y="65.4">23</text>
<text x="190.7" y="60.1">21</text>
<text x="190.7" y="63.7">23</text>
<text x="54" y="70.7">28</text>
<text x="54" y="67.2">26</text>
<text x="59.5" y="69">26</text>
<text x="67" y="69">25</text>
<text x="72.5" y="67.2">25</text>
<text x="72.5" y="70.7">27</text>
<text x="172.2" y="70.7">28</text>
<text x="172.2" y="67.2">26</text>
<text x="177.7" y="69">26</text>
<text x="185.2" y="69">25</text>
<text x="190.7" y="67.2">25</text>
<text x="190.7" y="70.7">27</text>
<text x="54" y="77.8">32</text>
<text x="54" y="74.3">30</text>
<text x="59.5" y="76">30</text>
<text x="59.5" y="72.5">28</text>
<text x="67" y="72.5">27</text>
<text x="67" y="76">29</text>
<text x="72.5" y="74.3">29</text>
<text x="72.5" y="77.8">31</text>
<text x="172.2" y="77.8">32</text>
<text x="172.2" y="74.3">30</text>
<text x="177.7" y="76">30</text>
<text x="177.7" y="72.5">28</text>
<text x="185.2" y="72.5">27</text>
<text x="185.2" y="76">29</text>
<text x="190.7" y="74.3">29</text>
<text x="190.7" y="77.8">31</text>
<text x="54" y="81.3">34</text>
<text x="59.5" y="83.1">34</text>
<text x="59.5" y="79.6">32</text>
<text x="67" y="79.6">31</text>
<text x="67" y="83.1">33</text>
<text x="72.5" y="81.3">33</text>
<text x="172.2" y="81.3">34</text>
<text x="177.7" y="83.1">34</text>
<text x="177.7" y="79.6">32</text>
<text x="185.2" y="79.6">31</text>
<text x="185.2" y="83.1">33</text>
<text x="190.7" y="81.3">33</text>
<text x="54" y="88.4">38</text>
<text x="54" y="84.8">36</text>
<text x="59.5" y="86.6">36</text>
<text x="67" y="86.6">35</text>
<text x="72.5" y="84.8">35</text>
<text x="72.5" y="88.4">37</text>
<text x="172.2" y="88.4">38</text>
<text x="172.2" y="84.8">36</text>
<text x="177.7" y="86.6">36</text>
<text x="185.2" y="86.6">35</text>
<text x="190.7" y="84.8">35</text>
<text x="190.7" y="88.4">37</text>
<text x="54" y="91.9">40</text>
<text x="59.5" y="93.7">40</text>
<text x="59.5" y="90.1">38</text>
<text x="67" y="90.1">37</text>
<text x="67" y="93.7">39</text>
<text x="72.5" y="91.9">39</text>
<text x="172.2" y="91.9">40</text>
<text x="177.7" y="93.7">40</text>
<text x="177.7" y="90.1">38</text>
<text x="185.2" y="90.1">37</text>
<text x="185.2" y="93.7">39</text>
<text x="190.7" y="91.9">39</text>
<text x="56" y="146.6">2</text>
<text x="59.5" y="148.3">2</text>
<text x="69" y="148.3">1</text>
<text x="72.5" y="146.6">1</text>
<text x="174.2" y="146.6">2</text>
<text x="177.7" y="148.3">2</text>
<text x="187.2" y="148.3">1</text>
<text x="190.7" y="146.6">1</text>
<text x="56" y="153.6">6</text>
<text x="56" y="150.1">4</text>
<text x="59.5" y="155.4">6</text>
<text x="59.5" y="151.9">4</text>
<text x="69" y="151.9">3</text>
<text x="69" y="155.4">5</text>
<text x="72.5" y="150.1">3</text>
<text x="72.5" y="153.6">5</text>
<text x="174.2" y="153.6">6</text>
<text x="174.2" y="150.1">4</text>
<text x="177.7" y="155.4">6</text>
<text x="177.7" y="151.9">4</text>
<text x="187.2" y="151.9">3</text>
<text x="187.2" y="155.4">5</text>
<text x="190.7" y="150.1">3</text>
<text x="190.7" y="153.6">5</text>
<text x="54" y="160.7">10</text>
<text x="56" y="157.2">8</text>
<text x="59.5" y="158.9">8</text>
<text x="69" y="158.9">7</text>
<text x="72.5" y="157.2">7</text>
<text x="72.5" y="160.7">9</text>
<text x="172.2" y="160.7">10</text>
<text x="174.2" y="157.2">8</text>
<text x="177.7" y="158.9">8</text>
<text x="187.2" y="158.9">7</text>
<text x="190.7" y="157.2">7</text>
<text x="190.7" y="160.7">9</text>
<text x="271.2" y="158.9">1</text>
<text x="274.7" y="160.7">NC</text>
<text x="359.5" y="161.4" transform="rotate(-90 359.5 161.4)">1</text>
<text x="366.5" y="161" transform="rotate(-90 366.5 161)">2</text>
<text x="373.6" y="161" transform="rotate(-90 373.6 161)">3</text>
<text x="54" y="167.7">14</text>
<text x="54" y="164.2">12</text>
<text x="59.5" y="166">12</text>
<text x="59.5" y="162.5">10</text>
<text x="67" y="166">11</text>
<text x="69" y="162.5">9</text>
<text x="72.5" y="164.2">11</text>
<text x="72.5" y="167.7">13</text>
<text x="172.2" y="167.7">14</text>
<text x="172.2" y="164.2">12</text>
<text x="177.7" y="166">12</text>
<text x="177.7" y="162.5">10</text>
<text x="185.2" y="166">11</text>
<text x="187.2" y="162.5">9</text>
<text x="190.7" y="164.2">11</text>
<text x="190.7" y="167.7">13</text>
<text x="271.2" y="166">3</text>
<text x="271.2" y="162.5">2</text>
<text x="274.7" y="167.7">X</text>
<text x="274.7" y="164.2">X</text>
<text x="291.1" y="164.2">X</text>
<text x="291.1" y="167.7">X</text>
<text x="294.7" y="162.5">13</text>
<text x="294.7" y="166">12</text>
<text x="377.1" y="162.8" transform="rotate(-90 377.1 162.8)">8</text>
<text x="54" y="171.3">16</text>
<text x="59.5" y="173">16</text>
<text x="59.5" y="169.5">14</text>
<text x="67" y="169.5">13</text>
<text x="67" y="173">15</text>
<text x="72.5" y="171.3">15</text>
<text x="172.2" y="171.3">16</text>
<text x="177.7" y="173">16</text>
<text x="177.7" y="169.5">14</text>
<text x="185.2" y="169.5">13</text>
<text x="185.2" y="173">15</text>
<text x="190.7" y="171.3">15</text>
<text x="271.2" y="173">5</text>
<text x="271.2" y="169.5">4</text>
<text x="274.7" y="171.3">GND</text>
<text x="286.5" y="171.3">OUT</text>
<text x="294.7" y="169.5">11</text>
<text x="294.7" y="173">10</text>
<text x="54" y="178.3">20</text>
<text x="54" y="174.8">18</text>
<text x="59.5" y="176.6">18</text>
<text x="67" y="176.6">17</text>
<text x="72.5" y="174.8">17</text>
<text x="72.5" y="178.3">19</text>
<text x="172.2" y="178.3">20</text>
<text x="172.2" y="174.8">18</text>
<text x="177.7" y="176.6">18</text>
<text x="185.2" y="176.6">17</text>
<text x="190.7" y="174.8">17</text>
<text x="190.7" y="178.3">19</text>
<text x="271.2" y="176.6">6</text>
<text x="274.7" y="178.3">X</text>
<text x="274.7" y="174.8">X</text>
<text x="291.1" y="174.8">X</text>
<text x="291.1" y="178.3">X</text>
<text x="294.7" y="176.6">9</text>
<text x="359.5" y="176.8" transform="rotate(-90 359.5 176.8)">4</text>
<text x="366.5" y="177.2" transform="rotate(-90 366.5 177.2)">5</text>
<text x="373.6" y="177.2" transform="rotate(-90 373.6 177.2)">6</text>
<text x="377.1" y="175.4" transform="rotate(-90 377.1 175.4)">7</text>
<text x="54" y="185.4">24</text>
<text x="54" y="181.9">22</text>
<text x="59.5" y="183.6">22</text>
<text x="59.5" y="180.1">20</text>
<text x="67" y="180.1">19</text>
<text x="67" y="183.6">21</text>
<text x="72.5" y="181.9">21</text>
<text x="72.5" y="185.4">23</text>
<text x="172.2" y="185.4">24</text>
<text x="172.2" y="181.9">22</text>
<text x="177.7" y="183.6">22</text>
<text x="177.7" y="180.1">20</text>
<text x="185.2" y="180.1">19</text>
<text x="185.2" y="183.6">21</text>
<text x="190.7" y="181.9">21</text>
<text x="190.7" y="185.4">23</text>
<text x="286.5" y="181.9">OUT</text>
<text x="294.7" y="180.1">8</text>
<text x="54" y="188.9">26</text>
<text x="59.5" y="190.7">26</text>
<text x="59.5" y="187.1">24</text>
<text x="67" y="187.1">23</text>
<text x="67" y="190.7">25</text>
<text x="72.5" y="188.9">25</text>
<text x="172.2" y="188.9">26</text>
<text x="177.7" y="190.7">26</text>
<text x="177.7" y="187.1">24</text>
<text x="185.2" y="187.1">23</text>
<text x="185.2" y="190.7">25</text>
<text x="190.7" y="188.9">25</text>
<text x="54" y="196">30</text>
<text x="54" y="192.4">28</text>
<text x="59.5" y="197.7">30</text>
<text x="59.5" y="194.2">28</text>
<text x="67" y="194.2">27</text>
<text x="67" y="197.7">29</text>
<text x="72.5" y="192.4">27</text>
<text x="72.5" y="196">29</text>
<text x="172.2" y="196">30</text>
<text x="172.2" y="192.4">28</text>
<text x="177.7" y="197.7">30</text>
<text x="177.7" y="194.2">28</text>
<text x="185.2" y="194.2">27</text>
<text x="185.2" y="197.7">29</text>
<text x="190.7" y="192.4">27</text>
<text x="190.7" y="196">29</text>
<text x="54" y="203">34</text>
<text x="54" y="199.5">32</text>
<text x="59.5" y="201.3">32</text>
<text x="67" y="201.3">31</text>
<text x="72.5" y="199.5">31</text>
<text x="72.5" y="203">33</text>
<text x="172.2" y="203">34</text>
<text x="172.2" y="199.5">32</text>
<text x="177.7" y="201.3">32</text>
<text x="185.2" y="201.3">31</text>
<text x="190.7" y="199.5">31</text>
<text x="190.7" y="203">33</text>
<text x="54" y="206.6">36</text>
<text x="59.5" y="208.3">36</text>
<text x="59.5" y="204.8">34</text>
<text x="67" y="204.8">33</text>
<text x="67" y="208.3">35</text>
<text x="72.5" y="206.6">35</text>
<text x="172.2" y="206.6">36</text>
<text x="177.7" y="208.3">36</text>
<text x="177.7" y="204.8">34</text>
<text x="185.2" y="204.8">33</text>
<text x="185.2" y="208.3">35</text>
<text x="190.7" y="206.6">35</text>
<text x="54" y="213.6">40</text>
<text x="54" y="210.1">38</text>
<text x="59.5" y="215.4">40</text>
<text x="59.5" y="211.8">38</text>
<text x="67" y="211.8">37</text>
<text x="67" y="215.4">39</text>
<text x="72.5" y="210.1">37</text>
<text x="72.5" y="213.6">39</text>
<text x="172.2" y="213.6">40</text>
<text x="172.2" y="210.1">38</text>
<text x="177.7" y="215.4">40</text>
<text x="177.7" y="211.8">38</text>
<text x="185.2" y="211.8">37</text>
<text x="185.2" y="215.4">39</text>
<text x="190.7" y="210.1">37</text>
<text x="190.7" y="213.6">39</text>
</g>
<g font-size="3.2" fill="#f00">
<text x="286.7" y="160.7">VCC</text>
<text x="294.7" y="158.9">14</text>
</g>
<g font-size="3.2">
<text x="271.2" y="180.1">7</text>
<text x="274.7" y="181.9">GND</text>
</g>
</svg>
